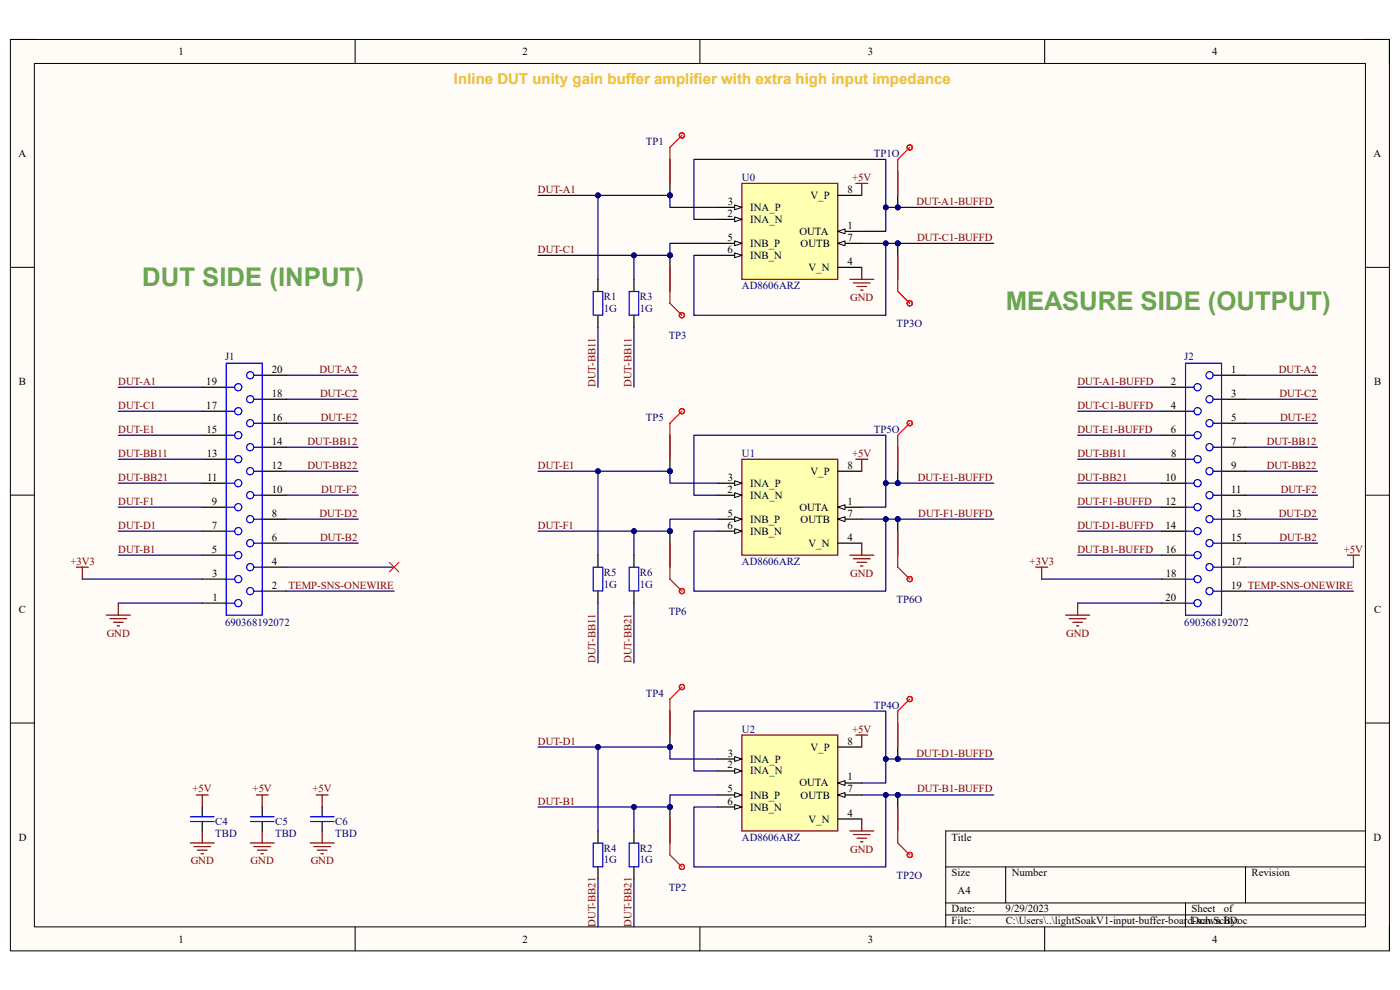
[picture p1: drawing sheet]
<svg xmlns="http://www.w3.org/2000/svg" width="297mm" height="210mm" viewBox="0 0 297 210" stroke-linecap="round" stroke-linejoin="round" font-family="sans-serif">
<path d="M2.2 8.4h292.6v193.3h-292.6z" fill-rule="evenodd" fill="#fffcf8"/>
<path d="M2.2 8.4h292.6v193.3h-292.6z" fill="none" stroke="#000" stroke-width=".21"/>
<path d="M7.3 13.5h282.4v183.1h-282.4z" fill-rule="evenodd" fill="#fffcf8"/>
<g fill="none" stroke="#000" stroke-width=".21">
<path d="M2.2 8.4h5.1M7.3 13.5h282.4v183.1h-282.4zM75.3 8.4v5.1M148.5 8.4v5.1M221.6 8.4v5.1M289.7 8.4h5.1v5.1M2.2 56.7h5.1M289.7 56.7h5.1M2.2 105h5.1M289.7 105.1h5.1M2.2 153.4h5.1M289.7 153.4h5.1"/>
<path d="M289.7 176.3h-89.1v20.3M75.3 196.6v5.1M148.5 196.6v5.1M200.6 183.9h89.1M200.6 191.5h89.1M200.6 194.1h89.1M213.4 183.9v7.6M221.6 196.6v5.1M251.5 191.5v5.1M264.2 183.9v7.6M294.8 196.6v5.1"/>
</g>
<path d="M157.4 38.9h20.3v20.4h-20.3z" fill-rule="evenodd" fill="#ffffb0"/>
<path d="M157.4 38.9h20.3v20.4h-20.3z" fill="none" stroke="#800000" stroke-width=".25"/>
<path d="M152.3 44h5.1" fill="none" stroke="#000" stroke-width=".25"/>
<path d="M155.9 43.5l1.5 .5-1.5 .5z" fill="#f8fcff"/>
<path d="M155.9 43.5l1.5 .5-1.5 .5z" fill="none" stroke="#000" stroke-width=".21"/>
<path d="M152.3 46.5h5.1" fill="none" stroke="#000" stroke-width=".25"/>
<path d="M155.9 46l1.5 .5-1.5 .5z" fill="#f8fcff"/>
<path d="M155.9 46l1.5 .5-1.5 .5z" fill="none" stroke="#000" stroke-width=".21"/>
<path d="M152.3 51.6h5.1" fill="none" stroke="#000" stroke-width=".25"/>
<path d="M155.9 51.1l1.5 .5-1.5 .5z" fill="#f8fcff"/>
<path d="M155.9 51.1l1.5 .5-1.5 .5z" fill="none" stroke="#000" stroke-width=".21"/>
<path d="M152.3 54.2h5.1" fill="none" stroke="#000" stroke-width=".25"/>
<path d="M155.9 53.7l1.5 .5-1.5 .5z" fill="#f8fcff"/>
<path d="M155.9 53.7l1.5 .5-1.5 .5z" fill="none" stroke="#000" stroke-width=".21"/>
<path d="M177.7 41.4h5.1M177.7 49.1h5.1" fill="none" stroke="#000" stroke-width=".25"/>
<path d="M177.7 49.1l1.6-.5v1z" fill="#f8fcff"/>
<path d="M177.7 49.1l1.6-.5v1z" fill="none" stroke="#000" stroke-width=".21"/>
<path d="M177.7 51.6h5.1" fill="none" stroke="#000" stroke-width=".25"/>
<path d="M177.7 51.6l1.6-.5v1z" fill="#f8fcff"/>
<path d="M177.7 51.6l1.6-.5v1z" fill="none" stroke="#000" stroke-width=".21"/>
<g fill="none" stroke="#000" stroke-width=".25">
<path d="M177.7 56.7h5.1M55.6 79.6h5.1M259.2 79.6h5M42.9 82.1h5.1M42.9 97.4h5.1M42.9 92.3h5.1M42.9 87.2h5.1M55.6 100h5.1M55.6 94.9h5.1M55.6 89.8h5.1M55.6 84.7h5.1M246.4 97.4h5.1"/>
<path d="M246.4 92.3h5.1M246.4 87.2h5.1M246.4 82.1h5.1M259.2 100h5M259.2 94.9h5M259.2 89.8h5M259.2 84.7h5M42.9 117.8h5.1M42.9 112.7h5.1M42.9 107.6h5.1M42.9 102.5h5.1M55.6 115.2h5.1"/>
<path d="M55.6 110.1h5.1M55.6 105h5.1M246.4 107.6h5.1M246.4 102.5h5.1M246.4 112.7h5.1M246.4 117.8h5.1M259.2 115.2h5M259.2 105.1h5M259.2 110.1h5M42.9 127.9h5.1M42.9 122.9h5.1M55.6 125.4h5.1"/>
<path d="M55.6 120.3h5.1M246.4 127.9h5.1M246.4 122.9h5.1M259.2 125.4h5M259.2 120.3h5"/>
</g>
<g fill="none" stroke="#00f" stroke-width=".25">
<path d="M48 77.1h7.6v53.4h-7.6zM53.8 79.6h1.8M251.5 77.1h7.7v53.4h-7.7zM257.4 79.6h1.8M48 97.4h1.8M48 92.3h1.8M48 87.2h1.8M48 82.1h1.8M53.8 84.7h1.8M53.8 100h1.8M53.8 94.9h1.8M53.8 89.8h1.8"/>
<path d="M251.5 97.4h1.8M251.5 92.3h1.8M251.5 87.2h1.8M251.5 82.1h1.8M257.4 100h1.8M257.4 94.9h1.8M257.4 89.8h1.8M257.4 84.7h1.8M48 117.8h1.8M48 112.7h1.8M48 107.6h1.8M48 102.5h1.8"/>
<path d="M53.8 115.2h1.8M53.8 110.1h1.8M53.8 105h1.8M251.5 107.6h1.8M251.5 102.5h1.8M251.5 112.7h1.8M251.5 117.8h1.8M257.4 115.2h1.8M257.4 105.1h1.8M257.4 110.1h1.8M48 127.9h1.8M48 122.9h1.8"/>
<path d="M53.8 125.4h1.8M53.8 120.3h1.8M251.5 127.9h1.8M251.5 122.9h1.8M257.4 125.4h1.8M257.4 120.3h1.8"/>
<circle cx="53.1" cy="79.6" r=".76"/>
<circle cx="256.6" cy="79.6" r=".76"/>
<circle cx="50.5" cy="82.1" r=".76"/>
<circle cx="50.5" cy="92.3" r=".76"/>
<circle cx="50.5" cy="97.4" r=".76"/>
<circle cx="50.5" cy="87.2" r=".76"/>
<circle cx="53.1" cy="94.9" r=".76"/>
<circle cx="53.1" cy="89.8" r=".76"/>
<circle cx="53.1" cy="84.7" r=".76"/>
<circle cx="53.1" cy="100" r=".76"/>
<circle cx="254.1" cy="82.1" r=".76"/>
<circle cx="254.1" cy="87.2" r=".76"/>
<circle cx="254.1" cy="97.4" r=".76"/>
<circle cx="254.1" cy="92.3" r=".76"/>
<circle cx="256.6" cy="89.8" r=".76"/>
<circle cx="256.6" cy="100" r=".76"/>
<circle cx="256.6" cy="94.9" r=".76"/>
<circle cx="256.6" cy="84.7" r=".76"/>
<circle cx="50.5" cy="102.5" r=".76"/>
<circle cx="50.5" cy="112.7" r=".76"/>
<circle cx="50.5" cy="117.8" r=".76"/>
<circle cx="50.5" cy="107.6" r=".76"/>
<circle cx="53.1" cy="110.1" r=".76"/>
<circle cx="53.1" cy="105" r=".76"/>
<circle cx="53.1" cy="115.2" r=".76"/>
<circle cx="254.1" cy="102.5" r=".76"/>
<circle cx="254.1" cy="112.7" r=".76"/>
<circle cx="254.1" cy="117.8" r=".76"/>
<circle cx="254.1" cy="107.6" r=".76"/>
<circle cx="256.6" cy="105" r=".76"/>
<circle cx="256.6" cy="115.2" r=".76"/>
<circle cx="256.6" cy="110.1" r=".76"/>
<circle cx="50.5" cy="127.9" r=".76"/>
<circle cx="50.5" cy="122.9" r=".76"/>
<circle cx="53.1" cy="125.4" r=".76"/>
<circle cx="53.1" cy="120.3" r=".76"/>
<circle cx="254.1" cy="122.9" r=".76"/>
<circle cx="254.1" cy="127.9" r=".76"/>
<circle cx="256.6" cy="120.3" r=".76"/>
<circle cx="256.6" cy="125.4" r=".76"/>
</g>
<g fill="none" stroke="#800000" stroke-width=".25">
<path d="M181.6 38.9h2.5M182.8 38.9v2.5M180.3 59.3h5.1M182.8 56.7v2.6M181 60h3.6M181.8 60.8h2M182.6 61.5h.5M285.9 117.8h2.5M287.1 117.8v2.5M16.2 120.3h2.5M17.5 120.3v2.6M22.6 130.5h5"/>
<path d="M23.3 131.2h3.6M24.1 132h2M24.8 132.8h.6M25.1 127.9v2.6M219.7 120.3h2.6M221 120.3v2.6M226.1 130.5h5.1M226.8 131.3h3.6M227.6 132h2M228.4 132.8h.5M228.6 127.9v2.6"/>
</g>
<path d="M157.4 97.4h20.3v20.4h-20.3z" fill-rule="evenodd" fill="#ffffb0"/>
<path d="M157.4 97.4h20.3v20.4h-20.3z" fill="none" stroke="#800000" stroke-width=".25"/>
<path d="M152.3 102.5h5.1" fill="none" stroke="#000" stroke-width=".25"/>
<path d="M155.9 102l1.5 .5-1.5 .5z" fill="#f8fcff"/>
<path d="M155.9 102l1.5 .5-1.5 .5z" fill="none" stroke="#000" stroke-width=".21"/>
<path d="M152.3 105h5.1" fill="none" stroke="#000" stroke-width=".25"/>
<path d="M155.9 104.5l1.5 .5-1.5 .6z" fill="#f8fcff"/>
<path d="M155.9 104.5l1.5 .5-1.5 .6z" fill="none" stroke="#000" stroke-width=".21"/>
<path d="M152.3 110.1h5.1" fill="none" stroke="#000" stroke-width=".25"/>
<path d="M155.9 109.6l1.5 .5-1.5 .5z" fill="#f8fcff"/>
<path d="M155.9 109.6l1.5 .5-1.5 .5z" fill="none" stroke="#000" stroke-width=".21"/>
<path d="M152.3 112.7h5.1" fill="none" stroke="#000" stroke-width=".25"/>
<path d="M155.9 112.2l1.5 .5-1.5 .5z" fill="#f8fcff"/>
<path d="M155.9 112.2l1.5 .5-1.5 .5z" fill="none" stroke="#000" stroke-width=".21"/>
<path d="M177.7 100h5.1M177.7 107.6h5.1" fill="none" stroke="#000" stroke-width=".25"/>
<path d="M177.7 107.6l1.6-.5v1z" fill="#f8fcff"/>
<path d="M177.7 107.6l1.6-.5v1z" fill="none" stroke="#000" stroke-width=".21"/>
<path d="M177.7 110.1h5.1" fill="none" stroke="#000" stroke-width=".25"/>
<path d="M177.7 110.1l1.6-.5v1z" fill="#f8fcff"/>
<path d="M177.7 110.1l1.6-.5v1z" fill="none" stroke="#000" stroke-width=".21"/>
<path d="M177.7 115.2h5.1" fill="none" stroke="#000" stroke-width=".25"/>
<path d="M181.6 97.4h2.5M182.8 97.4v2.6M180.3 117.8h5.1M181 118.5h3.6M181.8 119.3h2M182.8 115.2v2.6M182.6 120.1h.5" fill="none" stroke="#800000" stroke-width=".25"/>
<path d="M157.4 155.9h20.3v20.4h-20.3z" fill-rule="evenodd" fill="#ffffb0"/>
<path d="M157.4 155.9h20.3v20.4h-20.3z" fill="none" stroke="#800000" stroke-width=".25"/>
<path d="M152.3 161h5.1" fill="none" stroke="#000" stroke-width=".25"/>
<path d="M155.9 160.5l1.5 .5-1.5 .5z" fill="#f8fcff"/>
<path d="M155.9 160.5l1.5 .5-1.5 .5z" fill="none" stroke="#000" stroke-width=".21"/>
<path d="M152.3 163.6h5.1" fill="none" stroke="#000" stroke-width=".25"/>
<path d="M155.9 163l1.5 .6-1.5 .5z" fill="#f8fcff"/>
<path d="M155.9 163l1.5 .6-1.5 .5z" fill="none" stroke="#000" stroke-width=".21"/>
<path d="M152.3 168.6h5.1" fill="none" stroke="#000" stroke-width=".25"/>
<path d="M155.9 168.1l1.5 .5-1.5 .6z" fill="#f8fcff"/>
<path d="M155.9 168.1l1.5 .5-1.5 .6z" fill="none" stroke="#000" stroke-width=".21"/>
<path d="M152.3 171.2h5.1" fill="none" stroke="#000" stroke-width=".25"/>
<path d="M155.9 170.7l1.5 .5-1.5 .5z" fill="#f8fcff"/>
<path d="M155.9 170.7l1.5 .5-1.5 .5z" fill="none" stroke="#000" stroke-width=".21"/>
<path d="M177.7 158.5h5.1M177.7 166.1h5.1" fill="none" stroke="#000" stroke-width=".25"/>
<path d="M177.7 166.1l1.6-.5v1z" fill="#f8fcff"/>
<path d="M177.7 166.1l1.6-.5v1z" fill="none" stroke="#000" stroke-width=".21"/>
<path d="M177.7 168.6h5.1" fill="none" stroke="#000" stroke-width=".25"/>
<path d="M177.7 168.6l1.6-.5v1.1z" fill="#f8fcff"/>
<path d="M177.7 168.6l1.6-.5v1.1z" fill="none" stroke="#000" stroke-width=".21"/>
<g fill="none" stroke="#000" stroke-width=".25">
<path d="M126.9 59.3v2.5M134.5 59.3v2.5M126.9 66.9v2.5M134.5 66.9v2.5M126.9 117.8v2.5M134.5 117.8v2.5M126.9 125.4v2.5M134.5 125.4v2.5M42.9 171.2v2M42.9 174.3v2M55.6 171.2v2M55.6 174.3v2"/>
<path d="M68.3 171.2v2M68.3 174.3v2M126.9 176.3v2.5M134.5 176.3v2.5M177.7 173.7h5.1M126.9 183.9v2.6M134.5 183.9v2.6"/>
</g>
<g fill="none" stroke="#800000" stroke-width=".25">
<path d="M181.6 155.9h2.5M182.8 155.9v2.6M40.4 178.8h5.1M41.1 179.6h3.6M41.6 168.6h2.6M42.9 176.3v2.5M42.9 168.6v2.6M53.1 178.8h5.1M53.8 179.6h3.6M54.4 168.6h2.5M55.6 168.6v2.6M55.6 176.3v2.5"/>
<path d="M65.8 178.8h5.1M66.6 179.6h3.5M67.1 168.6h2.5M68.3 168.6v2.6M68.3 176.3v2.5M180.3 176.3h5.1M181 177h3.6M181.8 177.8h2M182.6 178.6h.5M182.8 173.7v2.6M41.9 180.4h2M42.7 181.1h.5"/>
<path d="M54.6 180.4h2.1M55.4 181.1h.5M67.3 180.4h2.1M68.1 181.1h.5"/>
</g>
<path d="M40.4 173.3h5M40.4 174.3h5M53.1 173.3h5M53.1 174.3h5M65.8 173.3h5.1M65.8 174.3h5.1" fill="none" stroke="#00f" stroke-width=".25"/>
<path d="M125.9 61.8h2v5h-2zM133.5 61.8h2v5h-2zM125.9 120.3h2v5.1h-2zM133.5 120.3h2v5.1h-2zM125.9 178.9h2v5h-2zM133.5 178.9h2v5h-2z" fill="none" stroke="#0000bf" stroke-width=".25"/>
<circle cx="142.1" cy="41.4" r=".51" fill="#000080"/>
<circle cx="142.1" cy="41.4" r=".51" fill="none" stroke="#000080" stroke-width=".21"/>
<path d="M142.1 33.8v7.6" fill="none" stroke="#000" stroke-width=".25"/>
<circle cx="142.1" cy="41.4" r=".51" fill="#000080"/>
<circle cx="142.1" cy="41.4" r=".51" fill="none" stroke="#000080" stroke-width=".21"/>
<g fill="none" stroke="#f00" stroke-width=".25">
<path d="M144.7 28.7l-2.6 2.6v7.6"/>
<circle cx="144.7" cy="28.7" r=".55"/>
</g>
<g fill="none" stroke="#000080" stroke-width=".25">
<path d="M152.3 46.5h-5.1v-12.7h40.7v15.3h-5.1M60.7 79.6h15.3M264.2 79.6h15.3M25.1 92.3h17.8M25.1 97.4h17.8M25.1 82.1h17.8M25.1 87.2h17.8M60.7 84.7h15.3M60.7 100h15.3M60.7 89.8h15.3M60.7 94.9h15.3M228.6 92.3h17.8"/>
<path d="M228.6 97.4h17.8M228.6 82.1h17.8M228.6 87.2h17.8M264.2 100h15.3M264.2 89.8h15.3M264.2 94.9h15.3M264.2 84.7h15.3M25.1 112.7h17.8M25.1 117.8h17.8M25.1 102.5h17.8M25.1 107.6h17.8M60.7 115.2h15.3"/>
<path d="M60.7 105h15.3M60.7 110.1h15.3M228.6 102.5h17.8M228.6 107.6h17.8M228.6 112.7h17.8M228.6 117.8h17.8M264.2 115.2h15.3M264.2 105.1h15.3M264.2 110.1h15.3M17.5 122.9h25.4M25.1 127.9h17.8M60.7 125.4h22.9"/>
<path d="M60.7 120.3h22.9M221 122.9h25.4M228.6 127.9h17.8M264.2 125.4h22.9M264.2 120.3h22.9"/>
</g>
<circle cx="187.9" cy="44" r=".51" fill="#000080"/>
<circle cx="187.9" cy="44" r=".51" fill="none" stroke="#000080" stroke-width=".21"/>
<path d="M182.8 51.6h5.1v15.3h-40.7v-12.7h5.1" fill="none" stroke="#000080" stroke-width=".25"/>
<circle cx="187.9" cy="51.6" r=".51" fill="#000080"/>
<circle cx="187.9" cy="51.6" r=".51" fill="none" stroke="#000080" stroke-width=".21"/>
<path d="M187.9 44h22.9" fill="none" stroke="#000080" stroke-width=".25"/>
<circle cx="187.9" cy="44" r=".51" fill="#000080"/>
<circle cx="187.9" cy="44" r=".51" fill="none" stroke="#000080" stroke-width=".21"/>
<circle cx="190.5" cy="44" r=".51" fill="#000080"/>
<circle cx="190.5" cy="44" r=".51" fill="none" stroke="#000080" stroke-width=".21"/>
<path d="M187.9 51.6h22.9" fill="none" stroke="#000080" stroke-width=".25"/>
<circle cx="187.9" cy="51.6" r=".51" fill="#000080"/>
<circle cx="187.9" cy="51.6" r=".51" fill="none" stroke="#000080" stroke-width=".21"/>
<circle cx="190.5" cy="51.6" r=".51" fill="#000080"/>
<circle cx="190.5" cy="51.6" r=".51" fill="none" stroke="#000080" stroke-width=".21"/>
<path d="M152.3 51.6h-10.2v2.6h-28" fill="none" stroke="#000080" stroke-width=".25"/>
<circle cx="142.1" cy="54.2" r=".51" fill="#000080"/>
<circle cx="142.1" cy="54.2" r=".51" fill="none" stroke="#000080" stroke-width=".21"/>
<circle cx="134.5" cy="54.2" r=".51" fill="#000080"/>
<circle cx="134.5" cy="54.2" r=".51" fill="none" stroke="#000080" stroke-width=".21"/>
<path d="M114.1 41.4h28v2.6h10.2" fill="none" stroke="#000080" stroke-width=".25"/>
<circle cx="142.1" cy="41.4" r=".51" fill="#000080"/>
<circle cx="142.1" cy="41.4" r=".51" fill="none" stroke="#000080" stroke-width=".21"/>
<circle cx="126.9" cy="41.4" r=".51" fill="#000080"/>
<circle cx="126.9" cy="41.4" r=".51" fill="none" stroke="#000080" stroke-width=".21"/>
<path d="M152.3 105.1h-5.1v-12.8h40.7v15.3h-5.1" fill="none" stroke="#000080" stroke-width=".25"/>
<circle cx="187.9" cy="102.5" r=".51" fill="#000080"/>
<circle cx="187.9" cy="102.5" r=".51" fill="none" stroke="#000080" stroke-width=".21"/>
<path d="M182.8 110.1h5.1v15.3h-40.7v-12.7h5.1" fill="none" stroke="#000080" stroke-width=".25"/>
<circle cx="187.9" cy="110.1" r=".51" fill="#000080"/>
<circle cx="187.9" cy="110.1" r=".51" fill="none" stroke="#000080" stroke-width=".21"/>
<path d="M187.9 102.5h22.9" fill="none" stroke="#000080" stroke-width=".25"/>
<circle cx="187.9" cy="102.5" r=".51" fill="#000080"/>
<circle cx="187.9" cy="102.5" r=".51" fill="none" stroke="#000080" stroke-width=".21"/>
<circle cx="190.5" cy="102.5" r=".51" fill="#000080"/>
<circle cx="190.5" cy="102.5" r=".51" fill="none" stroke="#000080" stroke-width=".21"/>
<path d="M187.9 110.1h22.9" fill="none" stroke="#000080" stroke-width=".25"/>
<circle cx="187.9" cy="110.1" r=".51" fill="#000080"/>
<circle cx="187.9" cy="110.1" r=".51" fill="none" stroke="#000080" stroke-width=".21"/>
<circle cx="190.5" cy="110.1" r=".51" fill="#000080"/>
<circle cx="190.5" cy="110.1" r=".51" fill="none" stroke="#000080" stroke-width=".21"/>
<path d="M152.3 110.1h-10.2v2.6h-28" fill="none" stroke="#000080" stroke-width=".25"/>
<circle cx="142.1" cy="112.7" r=".51" fill="#000080"/>
<circle cx="142.1" cy="112.7" r=".51" fill="none" stroke="#000080" stroke-width=".21"/>
<circle cx="134.5" cy="112.7" r=".51" fill="#000080"/>
<circle cx="134.5" cy="112.7" r=".51" fill="none" stroke="#000080" stroke-width=".21"/>
<path d="M114.1 100h28v2.5h10.2" fill="none" stroke="#000080" stroke-width=".25"/>
<circle cx="142.1" cy="100" r=".51" fill="#000080"/>
<circle cx="142.1" cy="100" r=".51" fill="none" stroke="#000080" stroke-width=".21"/>
<circle cx="126.9" cy="100" r=".51" fill="#000080"/>
<circle cx="126.9" cy="100" r=".51" fill="none" stroke="#000080" stroke-width=".21"/>
<path d="M152.3 163.6h-5.1v-12.8h40.7v15.3h-5.1" fill="none" stroke="#000080" stroke-width=".25"/>
<circle cx="187.9" cy="161" r=".51" fill="#000080"/>
<circle cx="187.9" cy="161" r=".51" fill="none" stroke="#000080" stroke-width=".21"/>
<path d="M182.8 168.6h5.1v15.3h-40.7v-12.7h5.1" fill="none" stroke="#000080" stroke-width=".25"/>
<circle cx="187.9" cy="168.6" r=".51" fill="#000080"/>
<circle cx="187.9" cy="168.6" r=".51" fill="none" stroke="#000080" stroke-width=".21"/>
<path d="M187.9 161h22.9" fill="none" stroke="#000080" stroke-width=".25"/>
<circle cx="187.9" cy="161" r=".51" fill="#000080"/>
<circle cx="187.9" cy="161" r=".51" fill="none" stroke="#000080" stroke-width=".21"/>
<circle cx="190.5" cy="161" r=".51" fill="#000080"/>
<circle cx="190.5" cy="161" r=".51" fill="none" stroke="#000080" stroke-width=".21"/>
<path d="M187.9 168.6h22.9" fill="none" stroke="#000080" stroke-width=".25"/>
<circle cx="187.9" cy="168.6" r=".51" fill="#000080"/>
<circle cx="187.9" cy="168.6" r=".51" fill="none" stroke="#000080" stroke-width=".21"/>
<circle cx="190.5" cy="168.6" r=".51" fill="#000080"/>
<circle cx="190.5" cy="168.6" r=".51" fill="none" stroke="#000080" stroke-width=".21"/>
<path d="M152.3 168.6h-10.2v2.6h-28" fill="none" stroke="#000080" stroke-width=".25"/>
<circle cx="142.1" cy="171.2" r=".51" fill="#000080"/>
<circle cx="142.1" cy="171.2" r=".51" fill="none" stroke="#000080" stroke-width=".21"/>
<circle cx="134.5" cy="171.2" r=".51" fill="#000080"/>
<circle cx="134.5" cy="171.2" r=".51" fill="none" stroke="#000080" stroke-width=".21"/>
<path d="M114.1 158.5h28v2.5h10.2" fill="none" stroke="#000080" stroke-width=".25"/>
<circle cx="142.1" cy="158.5" r=".51" fill="#000080"/>
<circle cx="142.1" cy="158.5" r=".51" fill="none" stroke="#000080" stroke-width=".21"/>
<circle cx="126.9" cy="158.5" r=".51" fill="#000080"/>
<circle cx="126.9" cy="158.5" r=".51" fill="none" stroke="#000080" stroke-width=".21"/>
<path d="M126.9 41.4v17.9M126.9 69.4v12.7M134.5 69.4v12.7" fill="none" stroke="#000080" stroke-width=".25"/>
<circle cx="126.9" cy="41.4" r=".51" fill="#000080"/>
<circle cx="126.9" cy="41.4" r=".51" fill="none" stroke="#000080" stroke-width=".21"/>
<path d="M134.5 54.2v5.1" fill="none" stroke="#000080" stroke-width=".25"/>
<circle cx="134.5" cy="54.2" r=".51" fill="#000080"/>
<circle cx="134.5" cy="54.2" r=".51" fill="none" stroke="#000080" stroke-width=".21"/>
<path d="M126.9 100v17.8" fill="none" stroke="#000080" stroke-width=".25"/>
<circle cx="126.9" cy="100" r=".51" fill="#000080"/>
<circle cx="126.9" cy="100" r=".51" fill="none" stroke="#000080" stroke-width=".21"/>
<path d="M126.9 127.9v12.8M134.5 171.2v5.1M126.9 186.5v10.1M134.5 186.5v10.1" fill="none" stroke="#000080" stroke-width=".25"/>
<circle cx="134.5" cy="171.2" r=".51" fill="#000080"/>
<circle cx="134.5" cy="171.2" r=".51" fill="none" stroke="#000080" stroke-width=".21"/>
<path d="M126.9 158.5v17.8" fill="none" stroke="#000080" stroke-width=".25"/>
<circle cx="126.9" cy="158.5" r=".51" fill="#000080"/>
<circle cx="126.9" cy="158.5" r=".51" fill="none" stroke="#000080" stroke-width=".21"/>
<path d="M134.5 112.7v5.1" fill="none" stroke="#000080" stroke-width=".25"/>
<circle cx="134.5" cy="112.7" r=".51" fill="#000080"/>
<circle cx="134.5" cy="112.7" r=".51" fill="none" stroke="#000080" stroke-width=".21"/>
<path d="M134.5 127.9v12.8" fill="none" stroke="#000080" stroke-width=".25"/>
<circle cx="142.1" cy="54.2" r=".51" fill="#000080"/>
<circle cx="142.1" cy="54.2" r=".51" fill="none" stroke="#000080" stroke-width=".21"/>
<path d="M142.1 54.2v7.6" fill="none" stroke="#000" stroke-width=".25"/>
<circle cx="142.1" cy="54.2" r=".51" fill="#000080"/>
<circle cx="142.1" cy="54.2" r=".51" fill="none" stroke="#000080" stroke-width=".21"/>
<g fill="none" stroke="#f00" stroke-width=".25">
<path d="M142.1 56.7v7.6l2.6 2.6"/>
<circle cx="144.7" cy="66.9" r=".55"/>
</g>
<circle cx="190.5" cy="44" r=".51" fill="#000080"/>
<circle cx="190.5" cy="44" r=".51" fill="none" stroke="#000080" stroke-width=".21"/>
<path d="M190.5 36.4v7.6" fill="none" stroke="#000" stroke-width=".25"/>
<circle cx="190.5" cy="44" r=".51" fill="#000080"/>
<circle cx="190.5" cy="44" r=".51" fill="none" stroke="#000080" stroke-width=".21"/>
<g fill="none" stroke="#f00" stroke-width=".25">
<path d="M193 31.3l-2.5 2.5v7.6"/>
<circle cx="193" cy="31.3" r=".55"/>
</g>
<circle cx="190.5" cy="51.6" r=".51" fill="#000080"/>
<circle cx="190.5" cy="51.6" r=".51" fill="none" stroke="#000080" stroke-width=".21"/>
<path d="M190.5 51.6v7.7" fill="none" stroke="#000" stroke-width=".25"/>
<circle cx="190.5" cy="51.6" r=".51" fill="#000080"/>
<circle cx="190.5" cy="51.6" r=".51" fill="none" stroke="#000080" stroke-width=".21"/>
<g fill="none" stroke="#f00" stroke-width=".25">
<path d="M190.5 54.2v7.6l2.5 2.5"/>
<circle cx="193" cy="64.3" r=".55"/>
</g>
<circle cx="142.1" cy="100" r=".51" fill="#000080"/>
<circle cx="142.1" cy="100" r=".51" fill="none" stroke="#000080" stroke-width=".21"/>
<path d="M142.1 92.3v7.7" fill="none" stroke="#000" stroke-width=".25"/>
<circle cx="142.1" cy="100" r=".51" fill="#000080"/>
<circle cx="142.1" cy="100" r=".51" fill="none" stroke="#000080" stroke-width=".21"/>
<g fill="none" stroke="#f00" stroke-width=".25">
<path d="M144.7 87.2l-2.6 2.6v7.6"/>
<circle cx="144.7" cy="87.2" r=".55"/>
</g>
<circle cx="142.1" cy="112.7" r=".51" fill="#000080"/>
<circle cx="142.1" cy="112.7" r=".51" fill="none" stroke="#000080" stroke-width=".21"/>
<path d="M142.1 112.7v7.6" fill="none" stroke="#000" stroke-width=".25"/>
<circle cx="142.1" cy="112.7" r=".51" fill="#000080"/>
<circle cx="142.1" cy="112.7" r=".51" fill="none" stroke="#000080" stroke-width=".21"/>
<g fill="none" stroke="#f00" stroke-width=".25">
<path d="M142.1 115.2v7.7l2.6 2.5"/>
<circle cx="144.7" cy="125.4" r=".55"/>
</g>
<circle cx="190.5" cy="102.5" r=".51" fill="#000080"/>
<circle cx="190.5" cy="102.5" r=".51" fill="none" stroke="#000080" stroke-width=".21"/>
<path d="M190.5 94.9v7.6" fill="none" stroke="#000" stroke-width=".25"/>
<circle cx="190.5" cy="102.5" r=".51" fill="#000080"/>
<circle cx="190.5" cy="102.5" r=".51" fill="none" stroke="#000080" stroke-width=".21"/>
<g fill="none" stroke="#f00" stroke-width=".25">
<path d="M193 89.8l-2.5 2.5v7.7"/>
<circle cx="193" cy="89.8" r=".55"/>
</g>
<circle cx="190.5" cy="110.1" r=".51" fill="#000080"/>
<circle cx="190.5" cy="110.1" r=".51" fill="none" stroke="#000080" stroke-width=".21"/>
<path d="M190.5 110.1v7.7" fill="none" stroke="#000" stroke-width=".25"/>
<circle cx="190.5" cy="110.1" r=".51" fill="#000080"/>
<circle cx="190.5" cy="110.1" r=".51" fill="none" stroke="#000080" stroke-width=".21"/>
<g fill="none" stroke="#f00" stroke-width=".25">
<path d="M190.5 112.7v7.6l2.5 2.6"/>
<circle cx="193" cy="122.9" r=".55"/>
<circle cx="193" cy="122.8" r=".55"/>
</g>
<circle cx="142.1" cy="158.5" r=".51" fill="#000080"/>
<circle cx="142.1" cy="158.5" r=".51" fill="none" stroke="#000080" stroke-width=".21"/>
<path d="M142.1 150.8v7.7" fill="none" stroke="#000" stroke-width=".25"/>
<circle cx="142.1" cy="158.5" r=".51" fill="#000080"/>
<circle cx="142.1" cy="158.5" r=".51" fill="none" stroke="#000080" stroke-width=".21"/>
<g fill="none" stroke="#f00" stroke-width=".25">
<path d="M144.7 145.7l-2.6 2.6v7.6"/>
<circle cx="144.7" cy="145.7" r=".55"/>
<circle cx="144.7" cy="145.8" r=".55"/>
</g>
<circle cx="142.1" cy="171.2" r=".51" fill="#000080"/>
<circle cx="142.1" cy="171.2" r=".51" fill="none" stroke="#000080" stroke-width=".21"/>
<path d="M142.1 171.2v7.6" fill="none" stroke="#000" stroke-width=".25"/>
<circle cx="142.1" cy="171.2" r=".51" fill="#000080"/>
<circle cx="142.1" cy="171.2" r=".51" fill="none" stroke="#000080" stroke-width=".21"/>
<g fill="none" stroke="#f00" stroke-width=".25">
<path d="M142.1 173.7v7.7l2.6 2.5"/>
<circle cx="144.7" cy="183.9" r=".55"/>
</g>
<circle cx="190.5" cy="161" r=".51" fill="#000080"/>
<circle cx="190.5" cy="161" r=".51" fill="none" stroke="#000080" stroke-width=".21"/>
<path d="M190.5 153.4v7.6" fill="none" stroke="#000" stroke-width=".25"/>
<circle cx="190.5" cy="161" r=".51" fill="#000080"/>
<circle cx="190.5" cy="161" r=".51" fill="none" stroke="#000080" stroke-width=".21"/>
<g fill="none" stroke="#f00" stroke-width=".25">
<path d="M193 148.3l-2.5 2.5v7.7"/>
<circle cx="193" cy="148.3" r=".55"/>
</g>
<circle cx="190.5" cy="168.6" r=".51" fill="#000080"/>
<circle cx="190.5" cy="168.6" r=".51" fill="none" stroke="#000080" stroke-width=".21"/>
<path d="M190.5 168.6v7.7" fill="none" stroke="#000" stroke-width=".25"/>
<circle cx="190.5" cy="168.6" r=".51" fill="#000080"/>
<circle cx="190.5" cy="168.6" r=".51" fill="none" stroke="#000080" stroke-width=".21"/>
<g fill="none" stroke="#f00" stroke-width=".25">
<path d="M190.5 171.2v7.6l2.5 2.6"/>
<circle cx="193" cy="181.4" r=".55"/>
</g>
<path d="M82.6 119.3l2 2M84.6 119.3l-2 2" fill="none" stroke="#f00" stroke-width=".21"/>
<g font-size="5.5" fill="#6aa84f">
<text x="30.2" y="60.6">DUT SIDE (INPUT)</text>
<text x="213.4" y="65.7">MEASURE SIDE (OUTPUT)</text>
</g>
<text font-size="3.2" fill="#f1c232" x="96.3" y="17.9">Inline DUT unity gain buffer amplifier with extra high input impedance</text>
<g font-size="2.3">
<text x="37.9" y="11.7">1</text>
<text x="110.9" y="11.7">2</text>
<text x="184.1" y="11.7">3</text>
<text x="257.1" y="11.7">4</text>
<text x="3.9" y="33.3">A</text>
<text x="291.4" y="33.3">A</text>
<text x="179.8" y="40.9">8</text>
<text x="154.3" y="46">2</text>
<text x="154.4" y="43.5">3</text>
<text x="159.2" y="44.7">INA_P</text>
<text x="159.2" y="47.3">INA_N</text>
<text x="172" y="42.2">V_P</text>
<text x="154.3" y="53.6">6</text>
<text x="154.3" y="51.1">5</text>
<text x="159.2" y="52.4">INB_P</text>
<text x="169.6" y="49.8">OUTA</text>
<text x="169.8" y="52.4">OUTB</text>
<text x="179.8" y="48.6">1</text>
<text x="179.8" y="51.1">7</text>
<text x="159.2" y="54.9">INB_N</text>
<text x="171.5" y="57.4">V_N</text>
<text x="179.8" y="56.2">4</text>
<text x="4" y="81.6">B</text>
<text x="43.8" y="81.6">19</text>
<text x="57.7" y="79.1">20</text>
<text x="248.4" y="81.6">2</text>
<text x="261.2" y="79.1">1</text>
<text x="291.5" y="81.6">B</text>
<text x="43.8" y="86.7">17</text>
<text x="57.7" y="89.3">16</text>
<text x="57.7" y="84.2">18</text>
<text x="248.4" y="86.7">4</text>
<text x="261.2" y="84.2">3</text>
<text x="261.2" y="89.3">5</text>
<text x="43.8" y="91.8">15</text>
<text x="57.7" y="94.4">14</text>
<text x="248.4" y="91.8">6</text>
<text x="261.2" y="94.4">7</text>
<text x="43.9" y="96.9">13</text>
<text x="43.9" y="102">11</text>
<text x="57.7" y="99.4">12</text>
<text x="154.4" y="102">3</text>
<text x="172" y="100.7">V_P</text>
<text x="179.8" y="99.4">8</text>
<text x="247.3" y="102">10</text>
<text x="248.5" y="96.9">8</text>
<text x="261.2" y="99.4">9</text>
<text x="44.9" y="107.1">9</text>
<text x="57.7" y="104.5">10</text>
<text x="154.3" y="104.5">2</text>
<text x="159.2" y="103.3">INA_P</text>
<text x="159.2" y="105.8">INA_N</text>
<text x="179.8" y="107.1">1</text>
<text x="247.3" y="107.1">12</text>
<text x="261.2" y="104.5">11</text>
<text x="44.9" y="112.1">7</text>
<text x="57.7" y="109.6">8</text>
<text x="154.3" y="112.1">6</text>
<text x="154.3" y="109.6">5</text>
<text x="159.2" y="110.9">INB_P</text>
<text x="159.2" y="113.4">INB_N</text>
<text x="169.6" y="108.3">OUTA</text>
<text x="169.8" y="110.9">OUTB</text>
<text x="179.8" y="109.6">7</text>
<text x="247.3" y="112.1">14</text>
<text x="261.2" y="109.6">13</text>
<text x="45" y="117.3">5</text>
<text x="57.7" y="119.8">4</text>
<text x="57.7" y="114.7">6</text>
<text x="171.5" y="116">V_N</text>
<text x="179.8" y="114.7">4</text>
<text x="247.3" y="117.3">16</text>
<text x="261.2" y="114.7">15</text>
<text x="261.2" y="119.8">17</text>
<text x="45" y="122.3">3</text>
<text x="57.7" y="124.9">2</text>
<text x="247.3" y="122.3">18</text>
<text x="261.2" y="124.9">19 TEMP-SNS-ONEWIRE</text>
<text x="4" y="130">C</text>
<text x="45.1" y="127.4">1</text>
<text x="247.3" y="127.4">20</text>
<text x="291.5" y="130">C</text>
<text x="154.4" y="160.5">3</text>
<text x="159.2" y="161.8">INA_P</text>
<text x="172" y="159.2">V_P</text>
<text x="179.8" y="157.9">8</text>
<text x="154.3" y="163">2</text>
<text x="159.2" y="164.3">INA_N</text>
<text x="169.6" y="166.8">OUTA</text>
<text x="179.8" y="165.6">1</text>
<text x="154.3" y="170.7">6</text>
<text x="154.3" y="168.1">5</text>
<text x="159.2" y="169.4">INB_P</text>
<text x="159.2" y="172">INB_N</text>
<text x="169.8" y="169.4">OUTB</text>
<text x="179.8" y="168.1">7</text>
<text x="179.8" y="173.2">4</text>
<text x="4" y="178.3">D</text>
<text x="171.5" y="174.5">V_N</text>
<text x="201.9" y="178.3">Title</text>
<text x="291.4" y="178.3">D</text>
<text x="201.9" y="185.9">Size</text>
<text x="214.6" y="185.9">Number</text>
<text x="265.5" y="185.9">Revision</text>
<text x="203.2" y="189.7">A4</text>
<text x="201.9" y="193.5">Date:</text>
<text x="201.9" y="196.1">File:</text>
<text x="213.3" y="193.5">9/29/2023</text>
<text x="213.4" y="196.1">C:\Users\..\lightSoakV1-input-buffer-board-sch.SchDoc</text>
<text x="252.8" y="193.5">Sheet</text>
<text x="252.8" y="196.1">Drawn By:</text>
<text x="259.6" y="193.5">of</text>
<text x="37.9" y="199.9">1</text>
<text x="110.9" y="199.9">2</text>
<text x="184.1" y="199.9">3</text>
<text x="257.1" y="199.9">4</text>
</g>
<g font-size="2.3" fill="#000080">
<text x="137" y="30.7">TP1</text>
<text x="185.4" y="33.3">TP1O</text>
<text x="157.4" y="38.4">U0</text>
<text x="128.1" y="63.6">R1</text>
<text x="135.8" y="63.6">R3</text>
<text x="157.4" y="61.3">AD8606ARZ</text>
<text x="128.1" y="66.2">1G</text>
<text x="135.8" y="66.2">1G</text>
<text x="190.2" y="69.5">TP3O</text>
<text x="47.8" y="76.3">J1</text>
<text x="141.9" y="72">TP3</text>
<text x="251.2" y="76.3">J2</text>
<text x="137" y="89.3">TP5</text>
<text x="185.4" y="91.8">TP5O</text>
<text x="157.4" y="96.9">U1</text>
<text x="157.4" y="119.8">AD8606ARZ</text>
<text x="128.1" y="124.7">1G</text>
<text x="128.1" y="122.1">R5</text>
<text x="135.8" y="124.7">1G</text>
<text x="135.8" y="122.1">R6</text>
<text x="141.9" y="130.5">TP6</text>
<text x="190.2" y="128">TP6O</text>
<text x="47.8" y="132.8">690368192072</text>
<text x="251.2" y="132.8">690368192072</text>
<text x="137" y="147.8">TP4</text>
<text x="157.4" y="155.4">U2</text>
<text x="185.4" y="150.3">TP4O</text>
<text x="45.7" y="177.6">TBD</text>
<text x="45.7" y="175">C4</text>
<text x="58.4" y="177.6">TBD</text>
<text x="58.4" y="175">C5</text>
<text x="71.1" y="177.6">TBD</text>
<text x="71.1" y="175">C6</text>
<text x="157.4" y="178.3">AD8606ARZ</text>
<text x="128.1" y="183.2">1G</text>
<text x="128.1" y="180.6">R4</text>
<text x="135.8" y="183.2">1G</text>
<text x="135.8" y="180.6">R2</text>
<text x="141.9" y="189">TP2</text>
<text x="190.2" y="186.5">TP2O</text>
</g>
<g font-size="2.3" fill="#800000">
<text x="114.1" y="40.9">DUT-A1</text>
<text x="180.8" y="38.4">+5V</text>
<text x="194.4" y="43.5">DUT-A1-BUFFD</text>
<text x="114.1" y="53.6">DUT-C1</text>
<text x="194.6" y="51.1">DUT-C1-BUFFD</text>
<text x="180.4" y="63.8">GND</text>
<text x="25.1" y="81.6">DUT-A1</text>
<text x="67.8" y="79.1">DUT-A2</text>
<text x="126.4" y="82.1" transform="rotate(-90 126.4 82.1)">DUT-BB11</text>
<text x="134" y="82.1" transform="rotate(-90 134 82.1)">DUT-BB11</text>
<text x="228.6" y="81.6">DUT-A1-BUFFD</text>
<text x="271.3" y="79.1">DUT-A2</text>
<text x="25.1" y="86.7">DUT-C1</text>
<text x="67.9" y="84.2">DUT-C2</text>
<text x="68" y="89.3">DUT-E2</text>
<text x="228.6" y="86.7">DUT-C1-BUFFD</text>
<text x="271.4" y="84.2">DUT-C2</text>
<text x="271.6" y="89.3">DUT-E2</text>
<text x="25.1" y="91.8">DUT-E1</text>
<text x="65.2" y="94.4">DUT-BB12</text>
<text x="228.6" y="91.8">DUT-E1-BUFFD</text>
<text x="268.7" y="94.4">DUT-BB12</text>
<text x="25.1" y="96.9">DUT-BB11</text>
<text x="25.1" y="102">DUT-BB21</text>
<text x="65.2" y="99.4">DUT-BB22</text>
<text x="114.1" y="99.4">DUT-E1</text>
<text x="180.8" y="96.9">+5V</text>
<text x="194.7" y="102">DUT-E1-BUFFD</text>
<text x="228.6" y="96.9">DUT-BB11</text>
<text x="228.6" y="102">DUT-BB21</text>
<text x="268.7" y="99.4">DUT-BB22</text>
<text x="25.1" y="107.1">DUT-F1</text>
<text x="68.2" y="104.5">DUT-F2</text>
<text x="228.6" y="107.1">DUT-F1-BUFFD</text>
<text x="271.7" y="104.5">DUT-F2</text>
<text x="25.1" y="112.1">DUT-D1</text>
<text x="67.8" y="109.6">DUT-D2</text>
<text x="114.1" y="112.1">DUT-F1</text>
<text x="194.8" y="109.6">DUT-F1-BUFFD</text>
<text x="228.6" y="112.1">DUT-D1-BUFFD</text>
<text x="271.3" y="109.6">DUT-D2</text>
<text x="14.9" y="119.8">+3V3</text>
<text x="25.1" y="117.3">DUT-B1</text>
<text x="67.9" y="114.7">DUT-B2</text>
<text x="218.4" y="119.8">+3V3</text>
<text x="228.6" y="117.3">DUT-B1-BUFFD</text>
<text x="271.4" y="114.7">DUT-B2</text>
<text x="285.1" y="117.3">+5V</text>
<text x="61.2" y="124.9">TEMP-SNS-ONEWIRE</text>
<text x="180.4" y="122.3">GND</text>
<text x="22.6" y="135">GND</text>
<text x="226.2" y="135">GND</text>
<text x="126.4" y="140.7" transform="rotate(-90 126.4 140.7)">DUT-BB11</text>
<text x="134" y="140.7" transform="rotate(-90 134 140.7)">DUT-BB21</text>
<text x="180.8" y="155.4">+5V</text>
<text x="114.1" y="157.9">DUT-D1</text>
<text x="194.4" y="160.5">DUT-D1-BUFFD</text>
<text x="40.9" y="168.1">+5V</text>
<text x="53.6" y="168.1">+5V</text>
<text x="66.3" y="168.1">+5V</text>
<text x="114.1" y="170.7">DUT-B1</text>
<text x="194.6" y="168.1">DUT-B1-BUFFD</text>
<text x="40.5" y="183.4">GND</text>
<text x="53.2" y="183.4">GND</text>
<text x="65.9" y="183.4">GND</text>
<text x="180.4" y="180.8">GND</text>
<text x="126.4" y="196.6" transform="rotate(-90 126.4 196.6)">DUT-BB21</text>
<text x="134" y="196.6" transform="rotate(-90 134 196.6)">DUT-BB21</text>
</g>
</svg>
